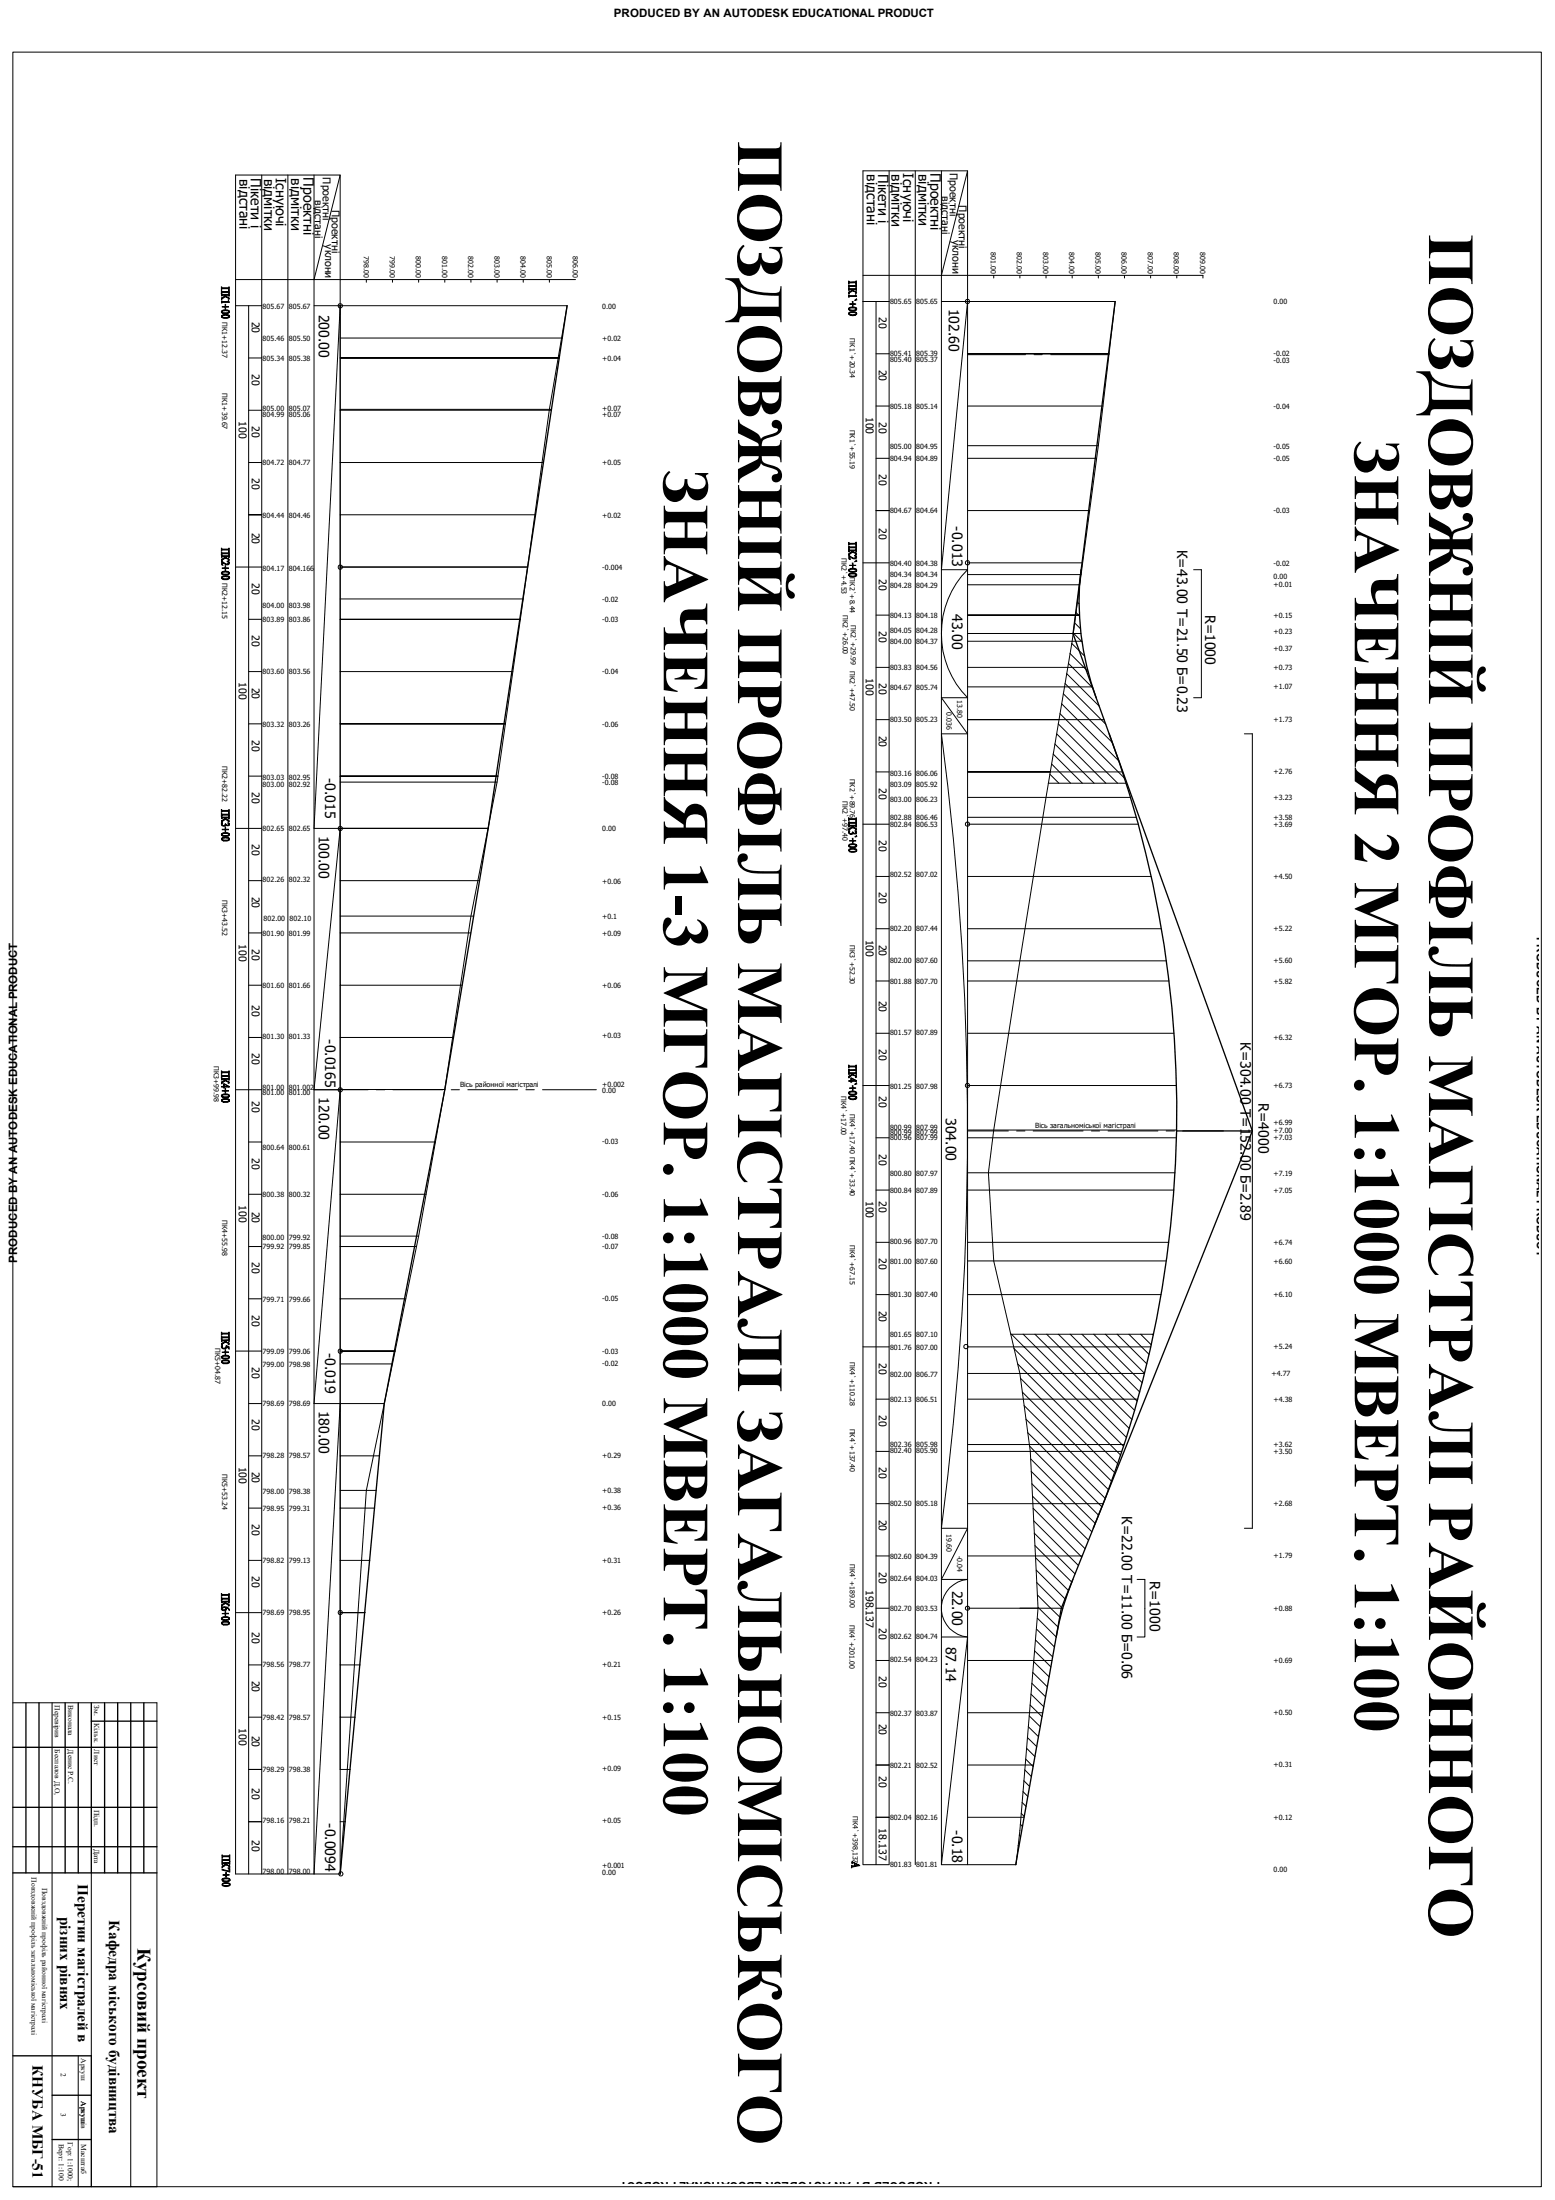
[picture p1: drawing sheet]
<svg xmlns="http://www.w3.org/2000/svg" width="594mm" height="841mm" viewBox="0 0 594 841" stroke-linecap="round" stroke-linejoin="round" font-family="sans-serif">
<g fill="none" stroke="#000" stroke-width=".38">
<path d="M4.9 19.9h584v816h-584zM100 66.9v649.5M110 66.9v649.5M120 66.9v649.5l10-179.8M130 66.9l-10 40M339.7 65.3v647.5h-10v-647.5h40v647.5M349.7 65.3v647.5M359.7 65.3v647.5M369.7 65.3l-10 40M90 106.9h129.9M90 116.9h10M95 116.9v599.5"/>
<path d="M120 116.9h96.7l-6.8 39.6-20 142.5-10 51.2-10 66.3-10 56.1M140 106.9v1M149.9 106.9v1M159.9 106.9v1M169.9 106.9v1M179.9 106.9v1M189.9 106.9v1M199.9 106.9v1M209.9 106.9v1M329.7 105.3h129.9v1M329.7 115.3h10M334.7 115.3v597.5"/>
<path d="M359.7 115.3h66.3l-6.4 55.1-10 74.7-10 59.7-10 62.5-10 64.7-2 16.3 2 33.7 10 43 4 29.8 3 60M369.7 115.3l-10 102.5h10a35 35 0 0 0 0 48.9h-10l10 13.8h-10a1163.6 1163.6 0 0 1 0 303.7h10l-10 19.6h10a11.1 11.1 0 0 0-10.1 11 11.1 11.1 0 0 0 10.1 11M379.6 105.3v1M389.6 105.3v1M399.6 105.3v1M409.6 105.3v1M419.6 105.3v1M429.6 105.3v1M439.6 105.3v1M449.6 105.3v1M95 136.8h5M130 136.8h83.6"/>
<path d="M130 129.2h84.8M334.7 135.2h5M369.7 135.2h54M369.7 135.6h22.1M395.1 135.6h3.1M401.4 135.6h22.3M95 156.8h5M130 156.8h80.7M130 156.5h80.7M334.7 155.2h5M369.7 155.2h51.7M95 176.8h5"/>
<path d="M130 176.8h77.6M334.7 175.2h5M369.7 175.2h49.2M369.7 170.4h49.9M95 196.8h5M130 196.8h74.6M334.7 195.2h5M369.7 195.2h46.6M90 216.8h10M130 216.8h71.6M329.7 215.2h10M369.7 215.2h43.9"/>
<path d="M369.7 219.7h43.3M456 217.8h3v48.9h-3M95 236.8h5M130 236.8h68.8M130 229h69.9M334.7 235.1h5M369.7 235.1h42.7M369.7 223.5h42.8M410.5 238.1l2.2 2.2M411.1 234.1l1.3 1.4M411.6 230.2l.6 .6M412.2 226.2l.1 .2"/>
<path d="M95 256.7h5M130 256.7h65.9M334.7 255.1h5M369.7 255.1h44.9M369.7 245.1h43.6M369.7 242.2h43.3M407.5 257.5l12.4 12.4M408.2 253.6l9.3 9.4M408.8 249.8l6.8 6.9M409.4 246l5 4.8M410 242l3.4 3.4M95 276.7h5"/>
<path d="M130 276.7h63.1M334.7 275.1h5M369.7 275.1h52.1M369.7 262.6h47.6M404.3 276.7l22.7 22.7M405 272.8l24.7 24.7M405.6 269l21.8 21.9M406.2 265.2l18.8 18.7M406.9 261.3l15.6 15.6M95 296.7h5M130 296.7h60.2M130 299h59.9"/>
<path d="M334.7 295.1h5M369.7 295.1h59.1M400.5 299.4h29.7M401.1 295.9l3.4 3.5M401.7 292l7.3 7.4M402.3 288.2l11.2 11.2M403 284.4l15 15M403.7 280.5l18.8 18.9M475.4 280.5h3.1v303.7h-3.1M90 316.7h10M130 316.7h56.5h-66.5l10-199.8v599.5M130 316.7h56.5"/>
<path d="M130 316.7l-10 99.9h20.6M329.7 315.1h10M369.7 315.1h65.1M369.7 304.8h62.2M369.7 312.4h64.5M95 336.7h5M130 336.7h53.1M334.7 335.1h5M369.7 335.1h70.1M95 356.6h5M130 356.6h49.8M130 350.2h50.9"/>
<path d="M334.7 355h5M369.7 355h74M95 376.6h5M130 376.6h46.5M334.7 375h5M369.7 375h76.9M369.7 367.3h75.9M95 396.6h5M130 396.6h43.2M334.7 395h5M369.7 395h78.8M90 416.6h10"/>
<path d="M130 416.6l-10 120h26.8M130 416.5h40M143.8 416.6h3.2M150.1 416.6h19.1M172.4 416.6h3.1M178.7 416.6h19.1M200.9 416.6h3.2M207.3 416.6h20.5M329.7 415h10M369.7 415h79.8M95 436.6h5M130 436.6h36.4"/>
<path d="M334.7 435h5M369.7 435h79.7M369.7 432h79.8M369.7 432.3h15.5M388.4 432.3h3.2M394.7 432.3h19.1M417 432.3h3.1M423.3 432.3h19.1M445.5 432.3h3.2M451.9 432.3h15.5M95 456.6h5M130 456.6h32.8"/>
<path d="M334.7 454.9h5M369.7 454.9h78.8M369.7 448.3h79.2M95 476.5h5M130 476.5h29.2M130 472.6h29.9M159.9 472.6l-19.9 97.2-10 146.6M334.7 474.9h5M369.7 474.9h76.8M95 496.5h5M130 496.5h25M334.7 494.9h5"/>
<path d="M369.7 494.9h73.9M369.7 482h75.9M90 516.5h10M130 516.5h21M329.7 514.9h10M369.7 514.9h70M386.2 510.1h54.5M386.4 510.1l42.9 42.8M387.3 515.5l40.9 40.8M390.9 510.1l39.5 39.4M395.4 510.1l36 35.9M399.9 510.1l32.6 32.6"/>
<path d="M404.4 510.1l29.1 29.1M408.9 510.1l25.5 25.5M413.3 510.1l22.1 22.1M417.8 510.1l18.6 18.5M422.3 510.1l14.9 14.9M426.8 510.1l11.3 11.3M431.3 510.1l7.7 7.7M435.8 510.1l4 4M440.3 510.1l.3 .3M95 536.6h5M130 521.4h19.9M334.7 534.9h5"/>
<path d="M369.7 534.9h65M369.7 525h67.5M388.7 521.3l38.4 38.3M389.9 526.9l36 36.1M390.6 532.2l34.1 34.1M391.2 537.3l32.3 32.2M95 556.5h5M130 556.5h15M334.7 554.8h5M369.7 554.8h58.9M369.7 552.2h59.8M391.9 542.5l30.3 30.3"/>
<path d="M392.6 547.7l28.4 28.3M393.4 552.8l26.3 26.4M393.8 557.7l24.6 24.7M95 576.5h5M130 576.5h13.2M130 569.8h13.8M334.7 574.8h5M369.7 574.8h51.8M394 562.5l23.2 23.1M394.2 567.2l21.7 21.6M394.5 572l20 20M394.7 576.6l18.6 18.6"/>
<path d="M95 596.5h5M130 596.5h11.3M334.7 594.8h5M369.7 594.8h43.7M394.9 581.3l17.1 17.2M395.1 586.1l15.6 15.6M395.4 590.8l14 14M395.6 595.5l12.6 12.5M90 616.5h10M130 616.5h9.4M334.7 614.8h5M369.7 614.8h36.4"/>
<path d="M389.6 614.8h7l-7 85-1.4 13h-28.5M395.9 600.2l11 11M396.1 605l9.5 9.5M396.3 609.7l8.6 8.5M396.3 618.6l7.2 7.2M396.6 614.5l7.6 7.5M434.4 603.8h3v22h-3M95 636.5h5M130 636.5h7.6M334.7 634.8h5M359.7 625.8h10M369.7 634.8h32.2"/>
<path d="M369.7 625.8l-10 87M394.5 639.3l5.6 5.5M394.9 635.2l5.9 5.8M395.2 631l6.3 6.2M395.6 626.9l6.6 6.5M396 622.8l6.8 6.8M4.9 650.9h55v185h-55M19.9 650.9v185M95 656.4h5M130 656.4h5.7M334.7 654.8h5M369.7 654.8h28.7"/>
<path d="M393.2 655.9l4.2 4.2M393.5 651.8l4.6 4.5M393.9 647.6l4.9 4.9M394.2 643.5l5.3 5.2M95 676.4h5M133.9 676.4h-3.9v-609.5h-40v649.5h40M334.7 674.7h5M369.7 674.7h25.1M391.5 676.6l2.5 2.5M391.8 672.5l2.9 2.8M392.2 668.3l3.2 3.2M392.5 664.2l3.6 3.5"/>
<path d="M392.9 660.1l3.8 3.8M95 696.4h5M130 696.4h2M334.7 694.7h5M369.7 694.7h21.5M389.8 697.3l.8 .9M390.1 693.2l1.1 1.2M390.5 689l1.5 1.6M390.8 684.9l1.9 1.9M391.2 680.7l2.2 2.2M34.9 716v119.9M50 716v119.9"/>
<path d="M388.5 709.5v.1M389 705.5l.2 .3M389.4 701.5l.5 .5M29.9 785.9v50"/>
<circle cx="130" cy="116.9" r=".84"/>
<circle cx="369.6" cy="115.3" r=".84"/>
<circle cx="130" cy="216.8" r=".84"/>
<circle cx="369.6" cy="215.2" r=".84"/>
<circle cx="130" cy="316.7" r=".81"/>
<circle cx="369.6" cy="315.1" r=".84"/>
<circle cx="130" cy="416.6" r=".81"/>
<circle cx="369.6" cy="415" r=".84"/>
<circle cx="130" cy="516.5" r=".81"/>
<circle cx="369" cy="514.8" r=".84"/>
<circle cx="130" cy="616.4" r=".81"/>
<circle cx="369.6" cy="614.8" r=".84"/>
<circle cx="130.2" cy="716.4" r=".79"/>
</g>
<g fill="#000" stroke="#000" stroke-width=".38">
<path d="M84.7 113.9l1.3-1 .1 .5-1.3 1.1z" fill-rule="evenodd"/>
<path d="M86.2 112.9l.1 .4 1 .4v.2l-1-.4z" fill-rule="evenodd"/>
<path d="M84.9 117.2h1.1l.2-.8v.8l1.1 .2h-1.1l-.2 .8v-.8z" fill-rule="evenodd"/>
<path d="M84.6 111.1l.2 .3h2.6v.4h-2.6l-.2 .3z" fill-rule="evenodd"/>
<path d="M84.6 109.7l.2 .3h2.5l.2-.3v2.4l-.1-1.8h-2.6l-.2 .4z" fill-rule="evenodd"/>
<path d="M84.6 112.2l.2 .4h2.6l.1-.4v1l-.2-.3h-1.1v.5l-.2-.5h-1.1l-.2 .3z" fill-rule="evenodd"/>
<path d="M84.8 118.8l1.5-.4 1.2 .3v.5l-1.1-.5-1.1 .1-.5 .4z" fill-rule="evenodd"/>
<path d="M87.3 113.7l.3 .4-.1 .3-.4-.2z" fill-rule="evenodd"/>
<path d="M84.7 115l.1 .3h2.5v-.4l.3 .7h-2.8l-.1 .3z" fill-rule="evenodd"/>
<path d="M84.7 119l.6 .6h1.7l.5-.4v-.3a1.21 1.21 0 0 1-1.7 1l-.5-.1a.63 .63 0 0 1-.6-.8z" fill-rule="evenodd"/>
<path d="M324.3 111.6l1.3-.9 .1 .5-1.2 .7-.1 .4z" fill-rule="evenodd"/>
<path d="M324.6 116.2h1.1l-.1-.9h.3v.9l1 .1h-1l-.2 .8v-.8z" fill-rule="evenodd"/>
<path d="M324.3 108.8l.1 .4h2.6v.4l-2.5-.1-.2 .3z" fill-rule="evenodd"/>
<path d="M325.8 110.7l.2 .4 1 .3-.1 .3-.9-.4z" fill-rule="evenodd"/>
<path d="M324.2 107.5l.6 .3 2.2-.1 .2-.3v2.4l-.2-1.7h-2.6l-.2 .4z" fill-rule="evenodd"/>
<path d="M324.3 110l.2 .3h2.4l.3-.3v1l-.2-.3h-1.2l-.1 .5-.1-.5h-1.2l-.1 .3z" fill-rule="evenodd"/>
<path d="M324.4 117.7l.8-.3h1.2l.8 .3v.4l-.6-.4h-1.6l-.6 .4z" fill-rule="evenodd"/>
<path d="M324.4 119.5l.8-.3h1.2l.8 .3v.4l-.6-.4h-1.6l-.6 .4z" fill-rule="evenodd"/>
<path d="M327 111.4l.2 .7h-.4z" fill-rule="evenodd"/>
<path d="M324.3 112.7l.1 .4h2.4l.1-.4 .3 .6h-2.7l-.2 .4z" fill-rule="evenodd"/>
<path d="M326.6 114.8l.6-.6 .1 .5z" fill-rule="evenodd"/>
<path d="M324.4 117.8l.1 .6 .8 .2 1.7-.2 .2-.6a1.03 1.03 0 0 1-1.5 1.1l-.6-.1a.76 .76 0 0 1-.7-1z" fill-rule="evenodd"/>
<path d="M324.4 119.6l.2 .6 .9 .1h1.2l.5-.3v-.4a.95 .95 0 0 1-1.2 1.1l-.9-.1a.76 .76 0 0 1-.7-1z" fill-rule="evenodd"/>
<path d="M84.8 120.6l1.6-.4 1.1 .3v.4l-1.1-.4-1.2 .1-.4 .3z" fill-rule="evenodd"/>
<path d="M84.7 120.7l.1 .5 .5 .2h1.7l.5-.3v-.5a1.07 1.07 0 0 1-1.5 1.1l-1.1-.3z" fill-rule="evenodd"/>
<path d="M84.7 214.5l.3 .4 .2 1.2-.5-.2z" fill-rule="evenodd"/>
<path d="M84.7 213.8l1.3-1 .1 .5-1.3 1.1z" fill-rule="evenodd"/>
<path d="M86.2 212.8l.1 .4 1 .6-1-.4z" fill-rule="evenodd"/>
<path d="M86.8 214.6l.5 .1v.5z" fill-rule="evenodd"/>
<path d="M84.9 217.1h1.1l.2-.8v.8l1.1 .2h-1.1l-.2 .8v-.8z" fill-rule="evenodd"/>
<path d="M84.6 211l.2 .4h2.6v.3h-2.6l-.2 .3z" fill-rule="evenodd"/>
<path d="M84.6 209.6l.2 .3h2.5l.2-.3v2.4l-.1-1.7h-2.6l-.2 .3z" fill-rule="evenodd"/>
<path d="M84.6 212.1l.2 .4h2.6l.1-.4v1l-.2-.3h-1.1v.5l-.2-.5h-1.1l-.2 .3z" fill-rule="evenodd"/>
<path d="M84.8 218.7l1.5-.4 1 .3 .2 .5-1.2-.5-1.5 .5z" fill-rule="evenodd"/>
<path d="M87.3 213.6l.3 .4-.1 .3-.4-.1z" fill-rule="evenodd"/>
<path d="M84.9 214.7l1.4 .9h.7l.3-.9a.76 .76 0 0 1-.1 1.2 .76 .76 0 0 1-1.1-.2z" fill-rule="evenodd"/>
<path d="M84.7 218.9l.5 .6h1.8l.5-.4v-.3a1.13 1.13 0 0 1-1.6 1l-1.1-.3z" fill-rule="evenodd"/>
<path d="M324.3 212.3l.3 .3v1l.3 .2-.6-.2z" fill-rule="evenodd"/>
<path d="M324.4 211.4l1.2-.8 .1 .5-1.4 1.1z" fill-rule="evenodd"/>
<path d="M326.4 212.4h.4l.1 .5z" fill-rule="evenodd"/>
<path d="M324.6 216.1h1.1l-.1-.8h.3v.8l1 .1h-1l-.2 .9v-.9z" fill-rule="evenodd"/>
<path d="M324.3 208.8l.1 .3h2.6v.4l-2.4-.1-.3 .3z" fill-rule="evenodd"/>
<path d="M325.8 210.6l.2 .4 1 .4-.1 .2-.9-.4z" fill-rule="evenodd"/>
<path d="M324.2 207.4l.4 .3h2l.6-.4v2.4l-.2-1.7-2.6 .1-.2 .3z" fill-rule="evenodd"/>
<path d="M324.3 209.9l.2 .4h2.4l.3-.4v1l-.2-.3h-1.2l-.1 .5-.1-.5h-1.2l-.1 .3z" fill-rule="evenodd"/>
<path d="M324.4 217.7l.8-.4h1.2l.8 .3v.4l-.6-.4h-1.6l-.6 .4z" fill-rule="evenodd"/>
<path d="M324.4 219.4l.8-.3h1.2l.8 .3v.4l-.6-.4h-1.6l-.6 .4z" fill-rule="evenodd"/>
<path d="M327 211.4l.2 .6h-.4z" fill-rule="evenodd"/>
<path d="M324.5 212.5l1.6 .9 .7-.2 .1-.7a.76 .76 0 0 1 0 1.1 .76 .76 0 0 1-1.1-.1z" fill-rule="evenodd"/>
<path d="M326.6 214.7l.6-.5 .1 .4z" fill-rule="evenodd"/>
<path d="M324.4 217.7l.1 .6 .8 .2 1.7-.2 .2-.6a1.03 1.03 0 0 1-1.5 1.1l-.6-.1a.76 .76 0 0 1-.7-1z" fill-rule="evenodd"/>
<path d="M324.4 219.5l.1 .6 .9 .1h1.3l.5-.3v-.4l.1 .2-.5 .7-1.7 .1a.76 .76 0 0 1-.7-1z" fill-rule="evenodd"/>
<path d="M84.8 220.5l1.6-.4 1.1 .3v.4l-1.1-.4-1.1 .1-.5 .3z" fill-rule="evenodd"/>
<path d="M84.7 220.7l.6 .6h1.7l.5-.3v-.5a1.07 1.07 0 0 1-1.5 1.1l-1.1-.3z" fill-rule="evenodd"/>
<path d="M84.8 314.5l.2 .1-.2 .8z" fill-rule="evenodd"/>
<path d="M84.7 313.7l1.3-1 .1 .5-1.3 1.1z" fill-rule="evenodd"/>
<path d="M86.2 312.7l.1 .4 1 .6-1-.4z" fill-rule="evenodd"/>
<path d="M84.9 317h1.1l.2-.8v.8l1.1 .2h-1.1l-.2 .8v-.8z" fill-rule="evenodd"/>
<path d="M84.6 310.9l.2 .4h2.6v.4l-2.6-.1-.2 .3z" fill-rule="evenodd"/>
<path d="M87 314.6l.4 .4z" fill-rule="evenodd"/>
<path d="M84.6 309.5l.2 .3h2.5l.2-.3v2.4l-.1-1.7h-2.5l-.3 .3z" fill-rule="evenodd"/>
<path d="M84.6 312l.2 .4h2.6l.1-.4v1l-.2-.3h-1.1v.5l-.2-.5h-1l-.3 .3z" fill-rule="evenodd"/>
<path d="M84.8 318.6l.7-.3h1.3l.6 .2 .1 .5-.5-.4h-1.7l-.5 .5z" fill-rule="evenodd"/>
<path d="M87.3 313.5l.3 .4-.1 .3-.4-.1z" fill-rule="evenodd"/>
<path d="M84.8 315.2a.76 .76 0 0 0 .8 .4 .76 .76 0 0 0 .6-.7 .61 .61 0 0 0 .6 .5 .61 .61 0 0 0 .6-.4v-.3a.63 .63 0 0 1-.1 1 .63 .63 0 0 1-.9-.3l-.3 .4h-.8l-.5-.2z" fill-rule="evenodd"/>
<path d="M84.8 318.7v.5l.4 .2 2.1-.1 .2-.6a1.13 1.13 0 0 1-1.6 1l-.6-.1a.6 .6 0 0 1-.6-.2 .6 .6 0 0 1 .1-.7z" fill-rule="evenodd"/>
<path d="M324.4 317.6l.2 .1-.2 .8z" fill-rule="evenodd"/>
<path d="M324.3 316.9l1.3-.8v-.3l.1 .5-1.3 1.1z" fill-rule="evenodd"/>
<path d="M324.3 314.1l.2 .3h2.5v.3h-2.6l-.1 .4z" fill-rule="evenodd"/>
<path d="M325.8 315.8l.3 .5 .8 .3v.3l-1-.5z" fill-rule="evenodd"/>
<path d="M326.6 317.6l.4 .5z" fill-rule="evenodd"/>
<path d="M324.2 312.6l.2 .4h2.5l.3-.4v2.5l-.2-1.8h-2.6l-.2 .3z" fill-rule="evenodd"/>
<path d="M324.3 315.2l.1 .3h2.5l.3-.3v1l-.2-.4h-1.2v.5l-.2-.5h-1.1l-.2 .4z" fill-rule="evenodd"/>
<path d="M327 316.7l.2 .7-.4-.1z" fill-rule="evenodd"/>
<path d="M324.4 318.3a.74 .74 0 0 0 .8 .3 .74 .74 0 0 0 .6-.6 .61 .61 0 0 0 .6 .6 .61 .61 0 0 0 .6-.5v-.2a.63 .63 0 0 1-.1 1 .63 .63 0 0 1-.9-.4l-.3 .3a.77 .77 0 0 1-1.3-.5z" fill-rule="evenodd"/>
<path d="M326.6 320l.6-.6 .1 .4z" fill-rule="evenodd"/>
<path d="M84.8 320.4l1.6-.4 1.1 .3v.4l-1.1-.4-1.1 .1-.5 .3z" fill-rule="evenodd"/>
<path d="M84.7 320.6l.6 .6h1.7l.5-.3v-.4a.71 .71 0 0 1 0 .8 .71 .71 0 0 1-.8 .2h-1.3l-.7-.5z" fill-rule="evenodd"/>
<path d="M324.6 321.3h1.1l-.1-.8h.3v.8l1 .2h-1l-.2 .9v-.9z" fill-rule="evenodd"/>
<path d="M324.4 322.9l1.7-.4 1 .4 .1 .4-1-.4h-1.4l-.4 .4z" fill-rule="evenodd"/>
<path d="M324.4 324.6l1.8-.3 .8 .3 .2 .5-.9-.5-1.5 .1-.4 .4z" fill-rule="evenodd"/>
<path d="M324.3 323.1l.7 .6h1.6l.6-.3v-.5a.92 .92 0 0 1-.3 1 .92 .92 0 0 1-1 .1h-.8a.74 .74 0 0 1-.8-.9z" fill-rule="evenodd"/>
<path d="M324.3 324.9l.4 .5 1.8 .1 .7-.4v-.4a.95 .95 0 0 1-.4 1 .95 .95 0 0 1-1 .1l-.6-.1a.76 .76 0 0 1-.9-.8z" fill-rule="evenodd"/>
<path d="M84.7 413.6l1.3-1 .1 .5-1.1 .7-.2 .5z" fill-rule="evenodd"/>
<path d="M86.2 412.6l.1 .4 .9 .4 .1 .3-1-.5z" fill-rule="evenodd"/>
<path d="M84.9 416.9h1.1l.2-.8v.8l1.1 .2h-1.1l-.2 .8v-.8z" fill-rule="evenodd"/>
<path d="M84.6 410.8l.2 .4h2.6v.4l-2.6-.1-.2 .3z" fill-rule="evenodd"/>
<path d="M84.6 409.4l.2 .3h2.6l.1-.3v2.4l-.1-1.7h-2.5l-.3 .3z" fill-rule="evenodd"/>
<path d="M84.6 412l.6 .4 2.2-.1 .1-.4v1l-.2-.3h-1.1v.5l-.2-.5h-1l-.3 .3z" fill-rule="evenodd"/>
<path d="M84.8 418.5l.7-.3h1.3l.6 .3 .1 .4-.5-.4h-1.7l-.5 .5z" fill-rule="evenodd"/>
<path d="M87.3 413.5l.3 .3-.1 .3-.4-.1z" fill-rule="evenodd"/>
<path d="M85.4 414.3l2.2 1.3-1.9-1.1 .1 1.4h-.4v-.3h-.7v-.3h.7z" fill-rule="evenodd"/>
<path d="M85.7 414.5v.8h1.5l.4 .3h-1.8z" fill-rule="evenodd"/>
<path d="M84.7 418.7l.5 .6h1.2a.85 .85 0 0 0 1.1-.7 1.13 1.13 0 0 1-1.6 1l-1.1-.3z" fill-rule="evenodd"/>
<path d="M324.3 411.4l1.3-1 .1 .5-1.2 .7-.1 .4z" fill-rule="evenodd"/>
<path d="M324.6 415.9h1.1l-.1-.8h.3v.8l1 .1h-1l-.2 .9v-.9z" fill-rule="evenodd"/>
<path d="M324.3 408.6l.4 .4 2.3-.1v.4l-2.2-.1-.5 .4z" fill-rule="evenodd"/>
<path d="M325.8 410.4l.2 .4 1 .4-.1 .2-.9-.4z" fill-rule="evenodd"/>
<path d="M324.2 407.2l.3 .3h2.2l.5-.3v2.4l-.2-1.7h-2.6l-.2 .3z" fill-rule="evenodd"/>
<path d="M324.3 409.7l.1 .4h2.5l.3-.4v1l-.2-.3h-1.2l-.1 .5-.1-.5h-1.2l-.1 .3z" fill-rule="evenodd"/>
<path d="M324.4 417.4l1.9-.3 .7 .3 .2 .5-.7-.5h-1.4l-.7 .5z" fill-rule="evenodd"/>
<path d="M324.4 419.2l.8-.3h1.1l.9 .3v.4l-.6-.4h-1.6l-.6 .4z" fill-rule="evenodd"/>
<path d="M327 411.2l.2 .3-.1 .4-.3-.1z" fill-rule="evenodd"/>
<path d="M325 412.1l2.2 1v.3l-1.8-1.1v1.4h-.4v-.3h-.7v-.3l.7-.1z" fill-rule="evenodd"/>
<path d="M325.4 412.3v.7h1.4l.4 .4h-1.8z" fill-rule="evenodd"/>
<path d="M326.6 414.5l.6-.5 .1 .4z" fill-rule="evenodd"/>
<path d="M324.4 417.5v.4l.7 .4 1.9-.2 .2-.6a1.06 1.06 0 0 1-1.6 1.1l-.5-.1a.71 .71 0 0 1-.7-.2 .71 .71 0 0 1 0-.8z" fill-rule="evenodd"/>
<path d="M324.4 419.3l.1 .6 .7 .2 1.5-.1 .5-.3v-.4l.1 .2-.5 .7-1.7 .1a.76 .76 0 0 1-.7-1z" fill-rule="evenodd"/>
<path d="M84.8 420.3l1.4-.4 .9 .2 .4 .6-.1-.3-1.2-.2-1.4 .5z" fill-rule="evenodd"/>
<path d="M84.7 420.5l.6 .6h1.7l.5-.3v-.4a.71 .71 0 0 1 0 .8 .71 .71 0 0 1-.8 .2h-1.3l-.7-.5z" fill-rule="evenodd"/>
<path d="M84.7 514.5l.3-.1-.2 .8z" fill-rule="evenodd"/>
<path d="M84.7 513.5l1.3-1 .1 .5-1.1 .7-.2 .5z" fill-rule="evenodd"/>
<path d="M86.2 512.5l.1 .4 .9 .4 .1 .3-1-.5z" fill-rule="evenodd"/>
<path d="M84.9 516.9l1.1-.1v-.8l.2 .8h1.1l-1.1 .2v.8l-.2-.8z" fill-rule="evenodd"/>
<path d="M84.6 510.7l.2 .4h2.6v.4l-2.6-.1-.2 .4z" fill-rule="evenodd"/>
<path d="M84.6 509.3l.2 .3h2.6l.1-.3v2.5l-.1-1.8h-2.5l-.3 .3z" fill-rule="evenodd"/>
<path d="M84.6 511.9l.6 .4 2.2-.1 .1-.4v1.1l-.2-.4h-1.1l-.1 .5-.1-.5h-.8l-.4 .1-.1 .3z" fill-rule="evenodd"/>
<path d="M84.8 515a.86 .86 0 0 0 1.1 .4 .86 .86 0 0 0 .5-1l1.1 .5v.8l-.3-.1v-.7l-.4-.2-.1 .4-.8 .5a.76 .76 0 0 1-1.1-.6z" fill-rule="evenodd"/>
<path d="M84.8 518.4l.7-.3h1.3l.6 .3 .1 .4-.5-.4h-1.7l-.5 .5z" fill-rule="evenodd"/>
<path d="M87.3 513.4l.3 .3-.1 .3-.4-.1z" fill-rule="evenodd"/>
<path d="M84.7 518.6l.5 .6 1 .1 1.3-.3v-.5a1.13 1.13 0 0 1-1.6 1l-1.1-.3z" fill-rule="evenodd"/>
<path d="M84.8 520.2l.7-.3h1.4l.6 .7-.5-.4h-1.7l-.5 .4z" fill-rule="evenodd"/>
<path d="M84.7 520.4l.6 .6h1.7l.5-.3v-.4a.71 .71 0 0 1 0 .8 .71 .71 0 0 1-.8 .2h-1.3l-.7-.5z" fill-rule="evenodd"/>
<path d="M84.7 613.4l1.3-1 .1 .5-1.1 .7-.2 .5z" fill-rule="evenodd"/>
<path d="M84.7 614.6l.3 .8h.9l.4-.4v.6l-1 .1a.77 .77 0 0 1-.6-1.1z" fill-rule="evenodd"/>
<path d="M86.3 614.6l.2 .4-.1 .5z" fill-rule="evenodd"/>
<path d="M86.2 612.4l.1 .4 .9 .4 .1 .3-1-.5z" fill-rule="evenodd"/>
<path d="M84.9 616.8l1.1-.1v-.8l.2 .8h1.1l-1.1 .2v.9l-.2-.9z" fill-rule="evenodd"/>
<path d="M84.6 610.6l.2 .4h2.6v.4l-2.6-.1-.2 .4z" fill-rule="evenodd"/>
<path d="M84.6 609.2l.2 .3h2.6l.1-.3v2.5l-.1-1.8h-2.5l-.3 .3z" fill-rule="evenodd"/>
<path d="M84.6 611.8l.6 .4 2.2-.1 .1-.4v1.1l-.3-.4h-1l-.1 .5-.1-.5-1.2 .1-.1 .3z" fill-rule="evenodd"/>
<path d="M84.8 618.4l.7-.4h1.3l.7 .4v.4l-.5-.5h-1.7l-.5 .5z" fill-rule="evenodd"/>
<path d="M87.3 613.3l.3 .3-.1 .3-.4-.1z" fill-rule="evenodd"/>
<path d="M84.7 614.6l1.1-.4 1.1 .3 .6 .6 .1 .5-.9-.9-1.2-.2-.7 .5z" fill-rule="evenodd"/>
<path d="M84.8 618.4v.5l1.1 .3 1.4-.2 .2-.6a1.16 1.16 0 0 1-1.7 1h-.5a.6 .6 0 0 1-.6-.3 .6 .6 0 0 1 .1-.7z" fill-rule="evenodd"/>
<path d="M84.8 620.1l.7-.3h1.4l.6 .7-.5-.4h-1.7l-.5 .5z" fill-rule="evenodd"/>
<path d="M84.7 620.3l.6 .6h1.7l.5-.3v-.4a.71 .71 0 0 1 0 .8 .71 .71 0 0 1-.8 .2h-1.3l-.7-.5z" fill-rule="evenodd"/>
<path d="M84.9 713.3l1.4-1v.6l-1.5 1.1z" fill-rule="evenodd"/>
<path d="M86.4 712.3a.78 .78 0 0 0 1.1 .8v.3l-.9-.4z" fill-rule="evenodd"/>
<path d="M85.2 716.7h1.1l.1-.9v.9l1.1 .1h-1.1l-.1 .9v-.9z" fill-rule="evenodd"/>
<path d="M84.8 710.6l.2 .3h2.6v.4l-2.5-.1-.3 .4z" fill-rule="evenodd"/>
<path d="M84.8 714.6l2.7 .7 .2 .3-2.9-.7z" fill-rule="evenodd"/>
<path d="M84.9 718.3l.9-.4h1.2l.7 .4v.4l-.6-.4h-1.6l-.5 .4z" fill-rule="evenodd"/>
<path d="M84.8 709.1l.2 .4h2.6l.2-.4v2.5l-.2-1.8h-2.3l-.5 .3z" fill-rule="evenodd"/>
<path d="M84.8 711.7l.5 .4 2.3-.1 .2-.3v1l-.4-.4h-1l-.1 .6v-.6l-1.3 .1-.2 .4z" fill-rule="evenodd"/>
<path d="M87.5 713.2l.3 .7-.4-.1z" fill-rule="evenodd"/>
<path d="M87.1 714.1l.7 .3v1.2z" fill-rule="evenodd"/>
<path d="M84.9 718.3l.3 .6 .9 .2 1.4-.2 .2-.6a.81 .81 0 0 1-1 1.1l-1.2-.1a.64 .64 0 0 1-.6-1z" fill-rule="evenodd"/>
<path d="M325.5 711.6l2.9 1.6-1.8-.8-.2 .9 .1-1-.6-.2-.4 .2z" fill-rule="evenodd"/>
<path d="M325.4 713.1l.1 .2h.9l.2-.9-.1 .9 1.2-.3 .7 .2-2.6 .5-.5 .3z" fill-rule="evenodd"/>
<path d="M85.2 719.9l1.8-.2 .6 .2 .2 .5-.5-.4h-1.7l-.6 .5z" fill-rule="evenodd"/>
<path d="M84.9 720.2l.5 .6 1.1 .1 1.2-.3 .1-.5a1.09 1.09 0 0 1-1.6 1l-.6-.1a.63 .63 0 0 1-.7-.8z" fill-rule="evenodd"/>
</g>
<g fill="none" stroke="#000" stroke-width=".51">
<path d="M216.7 116.9l-30.2 199.8-16.6 100-23.1 119.9-16.8 179.8M426 115.3l-16 127 68.5 190M413 217.8a106.2 106.2 0 0 0 5.8 48.9M423.8 280.5a415 415 0 0 1-6.1 303.7M449.6 432.3h28.9M478.5 432.3l-73 182.5-17.5 98M409.9 603.8a100.2 100.2 0 0 0-6.4 22M9.9 650.9v65.1M14.9 650.9v65.1M24.9 650.9v65.1M29.9 650.9v65.1M34.9 658h25"/>
<path d="M34.9 650.9v65.1M40 650.9v65.1M45 650.9v65.1M50 650.9v65.1M54.9 650.9v65.1M4.9 668h55M4.9 690.9h55M4.9 706h55M4.9 716h55M4.9 785.9h30M19.9 801h15M19.9 817.9h15"/>
</g>
<g font-size="25.1">
<text x="281.9" y="53.9" transform="rotate(90 281.9 53.9)">ПОЗДОВЖНІЙ ПРОФІЛЬ МАГІСТРАЛІ ЗАГАЛЬНОМІСЬКОГО</text>
<text x="545.9" y="89.5" transform="rotate(90 545.9 89.5)">ПОЗДОВЖНІЙ ПРОФІЛЬ МАГІСТРАЛІ РАЙОННОГО</text>
<text x="517.6" y="168.3" transform="rotate(90 517.6 168.3)">ЗНАЧЕННЯ 2 МГОР. 1:1000 МВЕРТ. 1:100</text>
<text x="253.6" y="179.5" transform="rotate(90 253.6 179.5)">ЗНАЧЕННЯ 1-3 МГОР. 1:1000 МВЕРТ. 1:100</text>
</g>
<text font-size="7.4" x="52.6" y="744.6" transform="rotate(90 52.6 744.6)">Курсовий проект</text>
<g font-size="5.8">
<text x="29.7" y="720.1" transform="rotate(90 29.7 720.1)">Перетин магістралей в</text>
<text x="23" y="732.6" transform="rotate(90 23 732.6)">різних рівнях</text>
<text x="41.7" y="734.2" transform="rotate(90 41.7 734.2)">Кафедра міського будівництва</text>
<text x="12.4" y="789.4" transform="rotate(90 12.4 789.4)">КНУБА МБГ-51</text>
</g>
<g font-size="5.4">
<text x="91.4" y="68.4" transform="rotate(90 91.4 68.4)">відстані</text>
<text x="95.8" y="68.2" transform="rotate(90 95.8 68.2)">Пікети і</text>
<text x="100.9" y="68.3" transform="rotate(90 100.9 68.3)">відмітки</text>
<text x="105.4" y="68" transform="rotate(90 105.4 68)">Існуючі</text>
<text x="111.3" y="68.1" transform="rotate(90 111.3 68.1)">відмітки</text>
<text x="115.9" y="67.8" transform="rotate(90 115.9 67.8)">Проектні</text>
<text x="331.1" y="66.7" transform="rotate(90 331.1 66.7)">відстані</text>
<text x="335.4" y="66.5" transform="rotate(90 335.4 66.5)">Пікети і</text>
<text x="340.5" y="66.6" transform="rotate(90 340.5 66.6)">відмітки</text>
<text x="345.1" y="66.3" transform="rotate(90 345.1 66.3)">Існуючі</text>
<text x="350.9" y="66.4" transform="rotate(90 350.9 66.4)">відмітки</text>
<text x="355.5" y="66.2" transform="rotate(90 355.5 66.2)">Проектні</text>
<text x="362.5" y="118" transform="rotate(90 362.5 118)">102.60</text>
<text x="121.8" y="120.3" transform="rotate(90 121.8 120.3)">200.00</text>
<text x="363.8" y="201.2" transform="rotate(90 363.8 201.2)">-0.013</text>
<text x="449.7" y="210.2" transform="rotate(90 449.7 210.2)">К=43.00 Т=21.50 Б=0.23</text>
<text x="363.8" y="234.7" transform="rotate(90 363.8 234.7)">43.00</text>
<text x="460.4" y="235" transform="rotate(90 460.4 235)">R=1000</text>
<text x="124.2" y="297.4" transform="rotate(90 124.2 297.4)">-0.015</text>
<text x="121.8" y="319.5" transform="rotate(90 121.8 319.5)">100.00</text>
<text x="124.2" y="397.3" transform="rotate(90 124.2 397.3)">-0.0165</text>
<text x="474" y="398.4" transform="rotate(90 474 398.4)">К=304.00 Т=152.00 Б=2.89</text>
<text x="121.8" y="419.4" transform="rotate(90 121.8 419.4)">120.00</text>
<text x="480.8" y="421.8" transform="rotate(90 480.8 421.8)">R=4000</text>
<text x="361.4" y="427.3" transform="rotate(90 361.4 427.3)">304.00</text>
<text x="124.2" y="517.2" transform="rotate(90 124.2 517.2)">-0.019</text>
<text x="121.8" y="539.3" transform="rotate(90 121.8 539.3)">180.00</text>
<text x="428.6" y="579.7" transform="rotate(90 428.6 579.7)">К=22.00 Т=11.00 Б=0.06</text>
<text x="439.3" y="604.5" transform="rotate(90 439.3 604.5)">R=1000</text>
<text x="363.8" y="608.1" transform="rotate(90 363.8 608.1)">22.00</text>
<text x="361.4" y="629.5" transform="rotate(90 361.4 629.5)">87.14</text>
<text x="124.2" y="697" transform="rotate(90 124.2 697)">-0.0094</text>
<text x="363.8" y="699.7" transform="rotate(90 363.8 699.7)">-0.18</text>
</g>
<g font-size="4.4">
<text x="234.5" y="6.6">PRODUCED BY AN AUTODESK EDUCATIONAL PRODUCT</text>
<text x="587.2" y="358.1" transform="rotate(90 587.2 358.1)">PRODUCED BY AN AUTODESK EDUCATIONAL PRODUCT</text>
<text x="6.6" y="482.8" transform="rotate(-90 6.6 482.8)">PRODUCED BY AN AUTODESK EDUCATIONAL PRODUCT</text>
<text x="359.2" y="834.2" transform="rotate(-180 359.2 834.2)">PRODUCED BY AN AUTODESK EDUCATIONAL PRODUCT</text>
</g>
<g font-size="4.1">
<text x="123.3" y="67.8" transform="rotate(90 123.3 67.8)">Проектні</text>
<text x="362.9" y="66.1" transform="rotate(90 362.9 66.1)">Проектні</text>
<text x="120.2" y="76.6" transform="rotate(90 120.2 76.6)">відстані</text>
<text x="359.8" y="75" transform="rotate(90 359.8 75)">відстані</text>
<text x="126.7" y="80.2" transform="rotate(90 126.7 80.2)">Проектні</text>
<text x="366.4" y="78.5" transform="rotate(90 366.4 78.5)">Проектні</text>
<text x="124.2" y="93.4" transform="rotate(90 124.2 93.4)">уклони</text>
<text x="363.9" y="91.7" transform="rotate(90 363.9 91.7)">уклони</text>
<text x="96.2" y="123" transform="rotate(90 96.2 123)">20</text>
<text x="335.8" y="121.3" transform="rotate(90 335.8 121.3)">20</text>
<text x="96.2" y="142.9" transform="rotate(90 96.2 142.9)">20</text>
<text x="335.8" y="141.3" transform="rotate(90 335.8 141.3)">20</text>
<text x="91.2" y="161" transform="rotate(90 91.2 161)">100</text>
<text x="330.8" y="159.4" transform="rotate(90 330.8 159.4)">100</text>
<text x="335.8" y="161.3" transform="rotate(90 335.8 161.3)">20</text>
<text x="96.2" y="162.9" transform="rotate(90 96.2 162.9)">20</text>
<text x="96.2" y="182.9" transform="rotate(90 96.2 182.9)">20</text>
<text x="335.8" y="181.3" transform="rotate(90 335.8 181.3)">20</text>
<text x="96.2" y="203.6" transform="rotate(90 96.2 203.6)">20</text>
<text x="335.8" y="202" transform="rotate(90 335.8 202)">20</text>
<text x="335.8" y="221.3" transform="rotate(90 335.8 221.3)">20</text>
<text x="96.2" y="222.9" transform="rotate(90 96.2 222.9)">20</text>
<text x="96.2" y="242.9" transform="rotate(90 96.2 242.9)">20</text>
<text x="335.8" y="241.2" transform="rotate(90 335.8 241.2)">20</text>
<text x="91.2" y="260.9" transform="rotate(90 91.2 260.9)">100</text>
<text x="96.2" y="262.8" transform="rotate(90 96.2 262.8)">20</text>
<text x="330.8" y="259.3" transform="rotate(90 330.8 259.3)">100</text>
<text x="335.8" y="261.2" transform="rotate(90 335.8 261.2)">20</text>
<text x="335.8" y="281.2" transform="rotate(90 335.8 281.2)">20</text>
<text x="96.2" y="282.8" transform="rotate(90 96.2 282.8)">20</text>
<text x="96.2" y="302.8" transform="rotate(90 96.2 302.8)">20</text>
<text x="335.8" y="301.2" transform="rotate(90 335.8 301.2)">20</text>
<text x="96.2" y="322.8" transform="rotate(90 96.2 322.8)">20</text>
<text x="335.8" y="321.2" transform="rotate(90 335.8 321.2)">20</text>
<text x="335.8" y="341.2" transform="rotate(90 335.8 341.2)">20</text>
<text x="96.2" y="342.8" transform="rotate(90 96.2 342.8)">20</text>
<text x="330.8" y="359.2" transform="rotate(90 330.8 359.2)">100</text>
<text x="91.2" y="360.9" transform="rotate(90 91.2 360.9)">100</text>
<text x="96.2" y="362.7" transform="rotate(90 96.2 362.7)">20</text>
<text x="335.8" y="361.1" transform="rotate(90 335.8 361.1)">20</text>
<text x="335.8" y="382.6" transform="rotate(90 335.8 382.6)">20</text>
<text x="96.2" y="384.2" transform="rotate(90 96.2 384.2)">20</text>
<text x="335.8" y="401.1" transform="rotate(90 335.8 401.1)">20</text>
<text x="96.2" y="402.7" transform="rotate(90 96.2 402.7)">20</text>
<text x="335.8" y="419.1" transform="rotate(90 335.8 419.1)">20</text>
<text x="96.2" y="420.8" transform="rotate(90 96.2 420.8)">20</text>
<text x="96.2" y="442.7" transform="rotate(90 96.2 442.7)">20</text>
<text x="335.8" y="441.1" transform="rotate(90 335.8 441.1)">20</text>
<text x="91.2" y="460.8" transform="rotate(90 91.2 460.8)">100</text>
<text x="330.8" y="459.1" transform="rotate(90 330.8 459.1)">100</text>
<text x="335.8" y="459.1" transform="rotate(90 335.8 459.1)">20</text>
<text x="96.2" y="463.2" transform="rotate(90 96.2 463.2)">20</text>
<text x="96.2" y="482.6" transform="rotate(90 96.2 482.6)">20</text>
<text x="335.8" y="481" transform="rotate(90 335.8 481)">20</text>
<text x="96.2" y="502.6" transform="rotate(90 96.2 502.6)">20</text>
<text x="335.8" y="501" transform="rotate(90 335.8 501)">20</text>
<text x="335.8" y="521" transform="rotate(90 335.8 521)">20</text>
<text x="96.2" y="522.6" transform="rotate(90 96.2 522.6)">20</text>
<text x="96.2" y="542.6" transform="rotate(90 96.2 542.6)">20</text>
<text x="335.8" y="541" transform="rotate(90 335.8 541)">20</text>
<text x="91.2" y="560.7" transform="rotate(90 91.2 560.7)">100</text>
<text x="96.2" y="562.6" transform="rotate(90 96.2 562.6)">20</text>
<text x="335.8" y="560.9" transform="rotate(90 335.8 560.9)">20</text>
<text x="335.8" y="580.9" transform="rotate(90 335.8 580.9)">20</text>
<text x="96.2" y="582.5" transform="rotate(90 96.2 582.5)">20</text>
<text x="96.2" y="602.5" transform="rotate(90 96.2 602.5)">20</text>
<text x="335.8" y="600.9" transform="rotate(90 335.8 600.9)">20</text>
<text x="330.8" y="607.8" transform="rotate(90 330.8 607.8)">198.137</text>
<text x="335.8" y="622.4" transform="rotate(90 335.8 622.4)">20</text>
<text x="96.2" y="624" transform="rotate(90 96.2 624)">20</text>
<text x="335.8" y="640.9" transform="rotate(90 335.8 640.9)">20</text>
<text x="96.2" y="642.5" transform="rotate(90 96.2 642.5)">20</text>
<text x="335.8" y="658.9" transform="rotate(90 335.8 658.9)">20</text>
<text x="91.2" y="660.6" transform="rotate(90 91.2 660.6)">100</text>
<text x="96.2" y="663.5" transform="rotate(90 96.2 663.5)">20</text>
<text x="96.2" y="683.5" transform="rotate(90 96.2 683.5)">20</text>
<text x="335.8" y="678.9" transform="rotate(90 335.8 678.9)">20</text>
<text x="335.8" y="698.9" transform="rotate(90 335.8 698.9)">18.137</text>
<text x="96.2" y="703.5" transform="rotate(90 96.2 703.5)">20</text>
</g>
<g font-size="2.9">
<text x="21" y="651.8" transform="rotate(90 21 651.8)">Перевірив</text>
<text x="26" y="651.8" transform="rotate(90 26 651.8)">Виконала</text>
<text x="36" y="651.8" transform="rotate(90 36 651.8)">Зм.</text>
<text x="36" y="658.7" transform="rotate(90 36 658.7)">Кільк.</text>
<text x="21" y="668.7" transform="rotate(90 21 668.7)">Беспалов Д.О,</text>
<text x="26" y="668.7" transform="rotate(90 26 668.7)">Денис Р.С.</text>
<text x="36" y="668.7" transform="rotate(90 36 668.7)">Лист</text>
<text x="36" y="691.8" transform="rotate(90 36 691.8)">Підп.</text>
<text x="36" y="706.7" transform="rotate(90 36 706.7)">Дата</text>
<text x="12" y="717.7" transform="rotate(90 12 717.7)">Повздовжній профіль загальноміської магістралі</text>
<text x="16.1" y="721.6" transform="rotate(90 16.1 721.6)">Повздовжній профіль районної магістралі</text>
<text x="31" y="786.8" transform="rotate(90 31 786.8)">Аркуш</text>
<text x="23.3" y="792.6" transform="rotate(90 23.3 792.6)">2</text>
<text x="31" y="803.2" transform="rotate(90 31 803.2)">Аркуш</text>
<text x="31" y="803.2" transform="rotate(90 31 803.2)">Аркушів</text>
<text x="23.3" y="807.7" transform="rotate(90 23.3 807.7)">3</text>
<text x="22.5" y="819.5" transform="rotate(90 22.5 819.5)">Верт: 1:100</text>
<text x="25.9" y="819" transform="rotate(90 25.9 819)">Гор: 1:1000;</text>
<text x="31" y="819.7" transform="rotate(90 31 819.7)">Масштаб</text>
</g>
<g font-size="2.7">
<text x="138.9" y="98" transform="rotate(90 138.9 98)">798.00</text>
<text x="148.9" y="98" transform="rotate(90 148.9 98)">799.00</text>
<text x="158.9" y="98" transform="rotate(90 158.9 98)">800.00</text>
<text x="168.9" y="98" transform="rotate(90 168.9 98)">801.00</text>
<text x="178.9" y="98" transform="rotate(90 178.9 98)">802.00</text>
<text x="188.9" y="98" transform="rotate(90 188.9 98)">803.00</text>
<text x="198.9" y="98" transform="rotate(90 198.9 98)">804.00</text>
<text x="208.9" y="98" transform="rotate(90 208.9 98)">805.00</text>
<text x="218.9" y="98" transform="rotate(90 218.9 98)">806.00</text>
<text x="378.5" y="96.4" transform="rotate(90 378.5 96.4)">801.00</text>
<text x="388.5" y="96.4" transform="rotate(90 388.5 96.4)">802.00</text>
<text x="398.5" y="96.4" transform="rotate(90 398.5 96.4)">803.00</text>
<text x="408.5" y="96.4" transform="rotate(90 408.5 96.4)">804.00</text>
<text x="418.5" y="96.4" transform="rotate(90 418.5 96.4)">805.00</text>
<text x="428.5" y="96.4" transform="rotate(90 428.5 96.4)">806.00</text>
<text x="438.5" y="96.4" transform="rotate(90 438.5 96.4)">807.00</text>
<text x="448.5" y="96.4" transform="rotate(90 448.5 96.4)">808.00</text>
<text x="458.5" y="96.4" transform="rotate(90 458.5 96.4)">809.00</text>
<text x="100.3" y="118">805.67</text>
<text x="110.3" y="118">805.67</text>
<text x="230" y="118">0.00</text>
<text x="340" y="116.3">805.65</text>
<text x="350" y="116.3">805.65</text>
<text x="486.5" y="116.3">0.00</text>
<text x="84.9" y="123.1" transform="rotate(90 84.9 123.1)">ПК1+12.37</text>
<text x="100.3" y="130.5">805.46</text>
<text x="110.3" y="130.5">805.50</text>
<text x="230" y="130.3">+0.02</text>
<text x="324.6" y="129.4" transform="rotate(90 324.6 129.4)">ПК1`+20.34</text>
<text x="100.3" y="138">805.34</text>
<text x="110.3" y="138">805.38</text>
<text x="230" y="138">+0.04</text>
<text x="340" y="136.3">805.41</text>
<text x="350" y="136.3">805.39</text>
<text x="486.5" y="136.3">-0.02</text>
<text x="340" y="138.4">805.40</text>
<text x="350" y="138.4">805.37</text>
<text x="486.5" y="138.6">-0.03</text>
<text x="84.9" y="150.4" transform="rotate(90 84.9 150.4)">ПК1+39.67</text>
<text x="100.3" y="157">805.00</text>
<text x="100.3" y="159.5">804.99</text>
<text x="110.3" y="157">805.07</text>
<text x="110.3" y="159.5">805.06</text>
<text x="230" y="157.3">+0.07</text>
<text x="230" y="159.5">+0.07</text>
<text x="340" y="156.2">805.18</text>
<text x="350" y="156.2">805.14</text>
<text x="486.5" y="156.2">-0.04</text>
<text x="324.6" y="164.2" transform="rotate(90 324.6 164.2)">ПК1`+55.19</text>
<text x="340" y="171.5">805.00</text>
<text x="350" y="171.5">804.95</text>
<text x="486.5" y="171.5">-0.05</text>
<text x="100.3" y="177.9">804.72</text>
<text x="110.3" y="177.9">804.77</text>
<text x="230" y="177.9">+0.05</text>
<text x="340" y="176.2">804.94</text>
<text x="350" y="176.2">804.89</text>
<text x="486.5" y="176.2">-0.05</text>
<text x="100.3" y="197.9">804.44</text>
<text x="110.3" y="197.9">804.46</text>
<text x="230" y="197.9">+0.02</text>
<text x="340" y="196.2">804.67</text>
<text x="350" y="196.2">804.64</text>
<text x="486.5" y="196.2">-0.03</text>
<text x="321.5" y="213.5" transform="rotate(90 321.5 213.5)">ПК2`+4.53</text>
<text x="100.3" y="218.1">804.17</text>
<text x="110.3" y="218.1">804.166</text>
<text x="230" y="217.9">-0.004</text>
<text x="324.6" y="220.8" transform="rotate(90 324.6 220.8)">ПК2`+8.44</text>
<text x="340" y="216.2">804.40</text>
<text x="340" y="220.7">804.34</text>
<text x="350" y="216.2">804.38</text>
<text x="350" y="220.7">804.34</text>
<text x="486.5" y="216.2">-0.02</text>
<text x="486.5" y="221.3">0.00</text>
<text x="84.9" y="222.8" transform="rotate(90 84.9 222.8)">ПК2+12.15</text>
<text x="340" y="224.6">804.28</text>
<text x="350" y="224.6">804.29</text>
<text x="486.5" y="224.5">+0.01</text>
<text x="100.3" y="232.4">804.00</text>
<text x="110.3" y="232.4">803.98</text>
<text x="230" y="230">-0.02</text>
<text x="100.3" y="237.9">803.89</text>
<text x="110.3" y="237.9">803.86</text>
<text x="230" y="237.9">-0.03</text>
<text x="322" y="235" transform="rotate(90 322 235)">ПК2`+26.00</text>
<text x="325" y="239" transform="rotate(90 325 239)">ПК2`+29.99</text>
<text x="340" y="236.2">804.13</text>
<text x="350" y="236.2">804.18</text>
<text x="486.5" y="236.2">+0.15</text>
<text x="340" y="242.2">804.05</text>
<text x="350" y="242.2">804.28</text>
<text x="486.5" y="242.3">+0.23</text>
<text x="340" y="246.2">804.00</text>
<text x="350" y="246.2">804.37</text>
<text x="486.5" y="249">+0.37</text>
<text x="100.3" y="257.8">803.60</text>
<text x="110.3" y="257.8">803.56</text>
<text x="230" y="257.8">-0.04</text>
<text x="324.6" y="256.5" transform="rotate(90 324.6 256.5)">ПК2`+47.50</text>
<text x="340" y="256.1">803.83</text>
<text x="350" y="256.1">804.56</text>
<text x="486.5" y="256.1">+0.73</text>
<text x="340" y="263.7">804.67</text>
<text x="350" y="263.7">805.74</text>
<text x="486.5" y="263.3">+1.07</text>
<text x="365.7" y="267.7" transform="rotate(90 365.7 267.7)">13.80</text>
<text x="361.6" y="272.2" transform="rotate(90 361.6 272.2)">0.036</text>
<text x="100.3" y="277.8">803.32</text>
<text x="110.3" y="277.8">803.26</text>
<text x="230" y="277.8">-0.06</text>
<text x="340" y="276.1">803.50</text>
<text x="350" y="276.1">805.23</text>
<text x="486.5" y="276.1">+1.73</text>
<text x="84.9" y="292.8" transform="rotate(90 84.9 292.8)">ПК2+82.22</text>
<text x="100.3" y="298.3">803.03</text>
<text x="110.3" y="298.3">802.95</text>
<text x="230" y="297.7">-0.08</text>
<text x="324.6" y="297.6" transform="rotate(90 324.6 297.6)">ПК2`+89.76</text>
<text x="340" y="296.6">803.16</text>
<text x="350" y="296.6">806.06</text>
<text x="486.5" y="296">+2.76</text>
<text x="100.3" y="300.7">803.00</text>
<text x="110.3" y="300.7">802.92</text>
<text x="230" y="300">-0.08</text>
<text x="340" y="300.9">803.09</text>
<text x="350" y="300.9">805.92</text>
<text x="486.5" y="305.8">+3.23</text>
<text x="321.9" y="306.3" transform="rotate(90 321.9 306.3)">ПК2`+97.40</text>
<text x="340" y="306.4">803.00</text>
<text x="350" y="306.4">806.23</text>
<text x="100.3" y="317.8">802.65</text>
<text x="110.3" y="317.8">802.65</text>
<text x="230" y="317.8">0.00</text>
<text x="340" y="316.1">802.84</text>
<text x="340" y="313.5">802.88</text>
<text x="350" y="316.1">806.53</text>
<text x="350" y="313.5">806.46</text>
<text x="486.5" y="316.1">+3.69</text>
<text x="486.5" y="313.5">+3.58</text>
<text x="340" y="335.4">802.52</text>
<text x="350" y="335.4">807.02</text>
<text x="100.3" y="337.1">802.26</text>
<text x="110.3" y="337.1">802.32</text>
<text x="230" y="337.8">+0.06</text>
<text x="486.5" y="336.1">+4.50</text>
<text x="84.9" y="344" transform="rotate(90 84.9 344)">ПК3+43.52</text>
<text x="100.7" y="352.2">802.00</text>
<text x="110.7" y="352.2">802.10</text>
<text x="230" y="351.3">+0.1</text>
<text x="100.3" y="357.7">801.90</text>
<text x="110.3" y="357.7">801.99</text>
<text x="230" y="357.7">+0.09</text>
<text x="340" y="356.1">802.20</text>
<text x="350" y="356.1">807.44</text>
<text x="486.5" y="356.1">+5.22</text>
<text x="324.6" y="361.1" transform="rotate(90 324.6 361.1)">ПК3`+52.30</text>
<text x="340" y="368.3">802.00</text>
<text x="350" y="368.3">807.60</text>
<text x="486.5" y="368.3">+5.60</text>
<text x="100.3" y="377.7">801.60</text>
<text x="110.3" y="377.7">801.66</text>
<text x="230" y="377.7">+0.06</text>
<text x="340" y="376">801.88</text>
<text x="350" y="376">807.70</text>
<text x="486.5" y="376">+5.82</text>
<text x="340" y="395.7">801.57</text>
<text x="350" y="395.7">807.89</text>
<text x="100.3" y="397.4">801.30</text>
<text x="110.3" y="397.4">801.33</text>
<text x="230" y="396.7">+0.03</text>
<text x="486.5" y="397.5">+6.32</text>
<text x="81.7" y="407.5" transform="rotate(90 81.7 407.5)">ПК3+99.98</text>
<text x="100.3" y="416.5">801.00</text>
<text x="100.3" y="418.7">801.00</text>
<text x="110.3" y="416.5">801.002</text>
<text x="110.3" y="418.7">801.00</text>
<text x="175.8" y="415.7">Вісь районної магістралі</text>
<text x="230" y="417.7">0.00</text>
<text x="230" y="415.4">+0.002</text>
<text x="321.4" y="418.9" transform="rotate(90 321.4 418.9)">ПК4`+17.00</text>
<text x="340" y="416.2">801.25</text>
<text x="350" y="416.2">807.98</text>
<text x="486.5" y="416">+6.73</text>
<text x="324.6" y="425.8" transform="rotate(90 324.6 425.8)">ПК4`+17.40 ПК4`+33.40</text>
<text x="340" y="431.8">800.99</text>
<text x="350" y="431.8">807.99</text>
<text x="395.5" y="431.3">Вісь загальноміської магістралі</text>
<text x="486.5" y="430.1">+6.99</text>
<text x="230" y="437.2">-0.03</text>
<text x="340" y="436">800.96</text>
<text x="340" y="433.9">800.99</text>
<text x="350" y="433.9">807.99</text>
<text x="350" y="436">807.99</text>
<text x="486.5" y="435.9">+7.03</text>
<text x="486.5" y="433">+7.00</text>
<text x="100.3" y="439.7">800.64</text>
<text x="110.3" y="439.7">800.61</text>
<text x="340" y="449.7">800.80</text>
<text x="350" y="449.7">807.97</text>
<text x="486.5" y="449.4">+7.19</text>
<text x="340" y="456">800.84</text>
<text x="350" y="456">807.89</text>
<text x="486.5" y="455.9">+7.05</text>
<text x="100.3" y="457.7">800.38</text>
<text x="110.3" y="457.7">800.32</text>
<text x="230" y="457.5">-0.06</text>
<text x="84.9" y="466.4" transform="rotate(90 84.9 466.4)">ПК4+55.98</text>
<text x="100.3" y="473.9">800.00</text>
<text x="110.3" y="473.9">799.92</text>
<text x="230" y="473.5">-0.08</text>
<text x="100.3" y="477.3">799.92</text>
<text x="110.3" y="477.3">799.85</text>
<text x="230" y="477.5">-0.07</text>
<text x="324.6" y="475.9" transform="rotate(90 324.6 475.9)">ПК4`+67.15</text>
<text x="340" y="475.6">800.96</text>
<text x="350" y="475.6">807.70</text>
<text x="486.5" y="475.9">+6.74</text>
<text x="340" y="483.3">801.00</text>
<text x="350" y="483.3">807.60</text>
<text x="486.5" y="483.1">+6.60</text>
<text x="100.3" y="497.6">799.71</text>
<text x="110.3" y="497.6">799.66</text>
<text x="230" y="497.4">-0.05</text>
<text x="340" y="495.9">801.30</text>
<text x="350" y="495.9">807.40</text>
<text x="486.5" y="495.8">+6.10</text>
<text x="82.2" y="515.2" transform="rotate(90 82.2 515.2)">ПК5+04.87</text>
<text x="340" y="515.9">801.76</text>
<text x="340" y="511.2">801.65</text>
<text x="350" y="515.9">807.00</text>
<text x="350" y="511.2">807.10</text>
<text x="486.5" y="515.8">+5.24</text>
<text x="100.3" y="517.6">799.09</text>
<text x="110.3" y="517.6">799.06</text>
<text x="230" y="517.4">-0.03</text>
<text x="324.6" y="520.7" transform="rotate(90 324.6 520.7)">ПК4`+110.28</text>
<text x="100.3" y="522.5">799.00</text>
<text x="110.3" y="522.5">798.98</text>
<text x="230" y="522.3">-0.02</text>
<text x="340" y="526.4">802.00</text>
<text x="350" y="526.4">806.77</text>
<text x="485.7" y="526.1">+4.77</text>
<text x="100.3" y="537.6">798.69</text>
<text x="110.3" y="537.6">798.69</text>
<text x="230" y="537.4">0.00</text>
<text x="340" y="535.9">802.13</text>
<text x="350" y="535.9">806.51</text>
<text x="486.5" y="535.8">+4.38</text>
<text x="324.6" y="546.1" transform="rotate(90 324.6 546.1)">ПК4`+137.40</text>
<text x="100.3" y="557.2">798.28</text>
<text x="110.3" y="557.2">798.57</text>
<text x="230" y="557.4">+0.29</text>
<text x="340" y="555.5">802.40</text>
<text x="340" y="553">802.36</text>
<text x="350" y="555.5">805.90</text>
<text x="350" y="553">805.98</text>
<text x="486.5" y="555.8">+3.50</text>
<text x="486.5" y="553.3">+3.62</text>
<text x="84.9" y="563.6" transform="rotate(90 84.9 563.6)">ПК5+53.24</text>
<text x="100.3" y="571.3">798.00</text>
<text x="110.3" y="571.3">798.38</text>
<text x="230" y="570.7">+0.38</text>
<text x="340" y="575.8">802.50</text>
<text x="350" y="575.8">805.18</text>
<text x="486.5" y="575.8">+2.68</text>
<text x="100.3" y="577.5">798.95</text>
<text x="110.3" y="577.5">799.31</text>
<text x="230" y="577.4">+0.36</text>
<text x="361.6" y="586.5" transform="rotate(90 361.6 586.5)">19.60</text>
<text x="100.3" y="597.5">798.82</text>
<text x="110.3" y="597.5">799.13</text>
<text x="230" y="597.4">+0.31</text>
<text x="324.6" y="597.9" transform="rotate(90 324.6 597.9)">ПК4`+189.00</text>
<text x="340" y="595.8">802.60</text>
<text x="350" y="595.8">804.39</text>
<text x="365.7" y="594.6" transform="rotate(90 365.7 594.6)">-0.04</text>
<text x="486.5" y="595.7">+1.79</text>
<text x="340" y="604.5">802.64</text>
<text x="350" y="604.5">804.03</text>
<text x="100.3" y="617.5">798.69</text>
<text x="110.3" y="617.5">798.95</text>
<text x="230" y="617.4">+0.26</text>
<text x="340" y="615.8">802.70</text>
<text x="350" y="615.8">803.53</text>
<text x="486.5" y="615.7">+0.88</text>
<text x="324.5" y="621.2" transform="rotate(90 324.5 621.2)">ПК4`+201.00</text>
<text x="340" y="626.5">802.62</text>
<text x="350" y="626.5">804.74</text>
<text x="340" y="635.5">802.54</text>
<text x="350" y="635.5">804.23</text>
<text x="486.5" y="635.7">+0.69</text>
<text x="100.3" y="637.1">798.56</text>
<text x="110.3" y="637.1">798.77</text>
<text x="230" y="637.4">+0.21</text>
<text x="100.3" y="657.5">798.42</text>
<text x="110.3" y="657.5">798.57</text>
<text x="230" y="657.4">+0.15</text>
<text x="340" y="655.9">802.37</text>
<text x="350" y="655.9">803.87</text>
<text x="486.5" y="655.7">+0.50</text>
<text x="100.3" y="677.4">798.29</text>
<text x="110.3" y="677.4">798.38</text>
<text x="230" y="676.9">+0.09</text>
<text x="340" y="675.8">802.21</text>
<text x="350" y="675.8">802.52</text>
<text x="486.5" y="675.3">+0.31</text>
<text x="325.8" y="694.2" transform="rotate(90 325.8 694.2)">ПК4`+398,137</text>
<text x="340" y="695.6">802.04</text>
<text x="350" y="695.6">802.16</text>
<text x="486.5" y="695.6">+0.12</text>
<text x="100.3" y="697">798.16</text>
<text x="110.3" y="697">798.21</text>
<text x="230" y="696.9">+0.05</text>
<text x="340" y="713.7">801.83</text>
<text x="350" y="713.7">801.81</text>
<text x="100.3" y="716.3">798.00</text>
<text x="110.3" y="716.3">798.00</text>
<text x="230" y="714">+0.001</text>
<text x="230" y="716.9">0.00</text>
<text x="486.5" y="715.6">0.00</text>
</g>
</svg>
